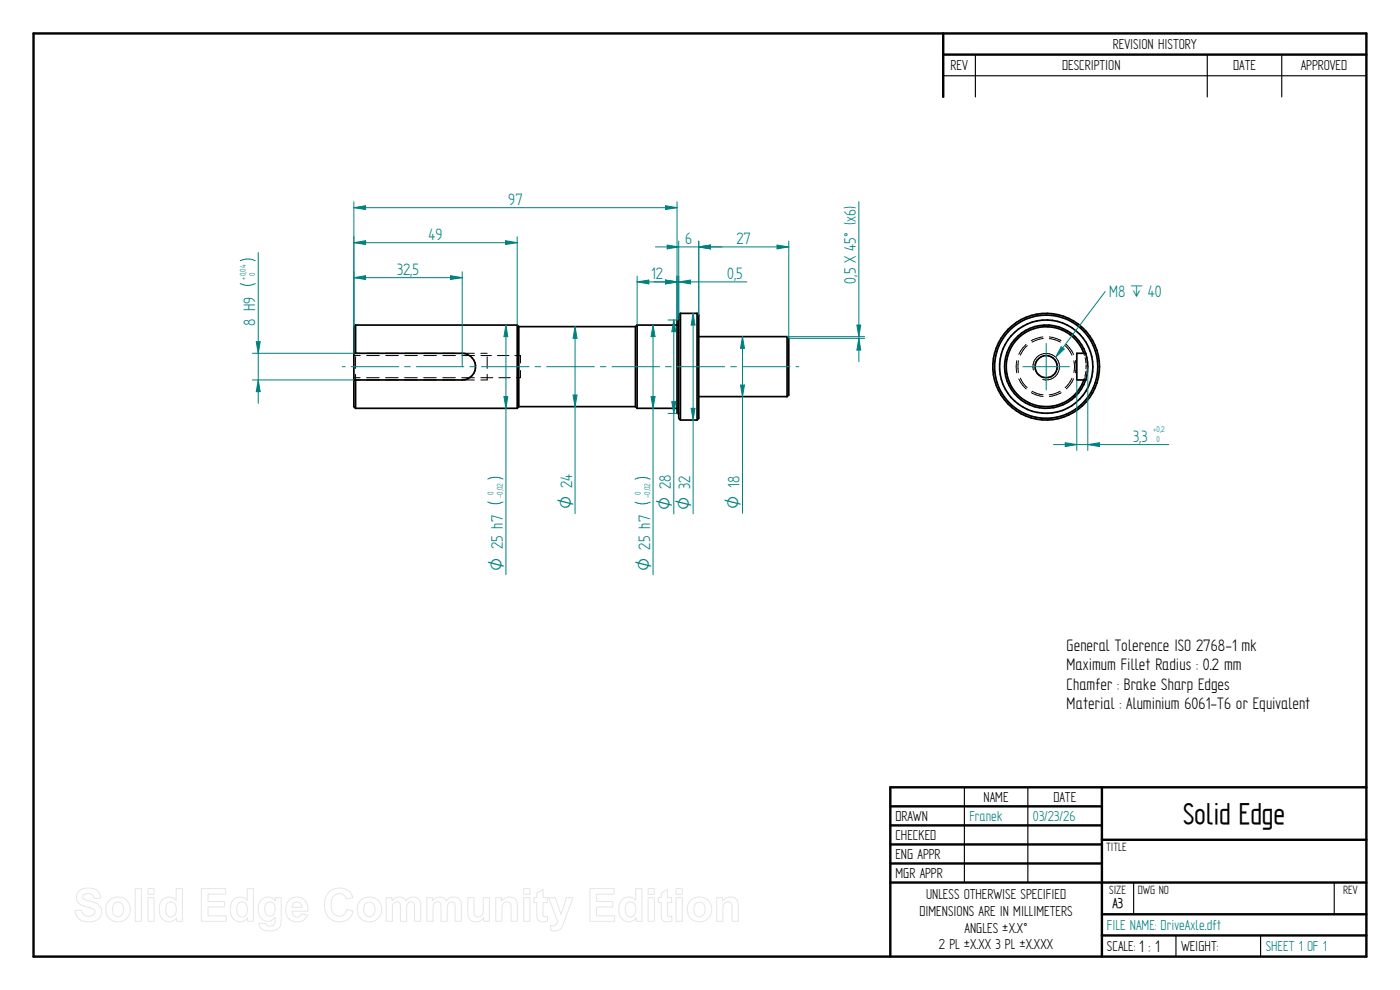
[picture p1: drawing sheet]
<svg xmlns="http://www.w3.org/2000/svg" width="420mm" height="297mm" viewBox="0 0 420 297" stroke-linecap="round" stroke-linejoin="round" font-family="sans-serif">
<g fill="none" stroke="#000" stroke-width=".72">
<path d="M10.1 10h400v277h-400zM283.1 10v19.1M283.1 16.4h127M330.7 236.2v50.8M410.1 236.2h-142.9v50.8M267.2 241.9h63.5M267.2 247.6h63.5M267.2 253.4h63.5M267.2 259.1h63.5M330.7 252h79.4M267.2 264.8h142.9M330.7 274.3h79.4"/>
<path d="M330.7 280.7h79.4"/>
</g>
<path d="M292.7 16.4v12.7M362.3 16.4v12.7M384.7 16.4v12.7M283.1 22.7h127M289.4 236.2v28.6M308.5 236.2v28.6M340.2 264.9v9.4M400.4 264.9v9.4M352.9 280.7v6.3M378.3 280.7v6.3" fill="none" stroke="#000" stroke-width=".34"/>
<g fill="none" stroke="#000" stroke-width=".51">
<path d="M106.7 97.5h48.5M106.7 97.5l-.5 .5v24l.5 .5M106.7 97.5v8.5M155.2 97.5v25M155.2 97.5l.5 .5M155.7 98h35M155.7 98v24M190.7 98v24M191.2 97.5v25M191.2 97.5l-.5 .5M191.2 97.5h12M203.7 96h-.5v28h.5"/>
<path d="M204.2 94h5M204.2 94l-.5 .5v31l.5 .5M204.2 94v32M209.2 94v32M209.2 94l.5 .5v31l-.5 .5M106.2 106h32.5a4 4 0 0 1 4 4 4 4 0 0 1-4 4h-32.5M106.7 114v8.5M209.7 101h26.5M209.7 119h26.5M236.2 101v18M236.2 101l.5 .5v17l-.5 .5M325.3 106a12 12 0 0 0-18.5-5.6 12 12 0 0 0 0 19.2 12 12 0 0 0 18.5-5.6"/>
<path d="M325.8 106h-2.6v8h2.6M325.8 106a12.9 12.9 0 0 1 0 8M325.8 106a12.5 12.5 0 0 0-19.2-6.1 12.5 12.5 0 0 0 0 20.2 12.5 12.5 0 0 0 19.2-6.1M106.7 122.5h48.5M155.7 122l-.5 .5M155.7 122h35M190.7 122l.5 .5M191.2 122.5h12M204.2 126h5"/>
<circle cx="314" cy="110" r="3.3"/>
<circle cx="314" cy="110" r="16"/>
<circle cx="314" cy="110" r="15.5"/>
<circle cx="314" cy="110" r="14"/>
</g>
<g fill="none" stroke="#000" stroke-width=".3">
<path d="M106.2 106.7h1.9M106.2 113.3h1.9M106.2 106h1.9M106.2 114h1.9M106.7 107.1v3.4M106.7 112.3v1.7M110 113.3h3.8M110 106h3.8M110 114h3.8M110.1 106.7h3.7M115.7 113.3h3.8M115.7 106h3.8"/>
<path d="M115.7 114h3.8M115.8 106.7h3.7M121.4 113.3h3.8M121.4 106h3.8M121.4 114h3.8M121.5 106.7h3.8M127.2 113.3h3.7M127.2 106h3.7M127.2 114h3.7M127.2 106.7h3.8M132.9 113.3h3.7M132.9 106h3.7"/>
<path d="M132.9 114h3.7M132.9 106.7h3.8M138.6 113.3h3.8M138.6 106h3.8M138.6 114h3.8M138.6 106.7h3.8M144.3 113.3h3.6M144.3 106h1.9M144.3 106.7h3.2M146.2 112.3v1.7h-1.9M146.2 107.1v3.4M149.3 106.7h3.4"/>
<path d="M149.7 113.3h3.5M154.5 106.7h1.7v2.2M156.2 111.2v2.1h-1.2M305.2 108.2l-.2 1.8 .2 1.9M305.6 108.2v3.6M305.8 113.7l1.2 2 1 1M306.2 113.5l.9 1.5 1.2 1.3M307.9 103.4l-1.6 1.9-.5 1M308.3 103.7l-1.2 1.3-.9 1.6M309.5 117.8l1.5 .7 2 .5M309.7 117.4l2.2 .9 1.1 .1M310.1 111a4 4 0 0 1 3.6-5 4 4 0 0 1 4.3 4.4 4 4 0 0 1-5.1 3.5"/>
<path d="M313 101.1l-2 .5-1.5 .6M313.1 101.6l-1.2 .2-2.2 .9M314.9 101.1l2.1 .5 1.4 .6M314.9 101.6l1.7 .3 1.6 .8M318.2 117.4l-1.6 .7-1.7 .3M318.5 117.8l-1.5 .7-2.1 .5M319.7 103.7l.8 .9 1.2 2M320 103.3l1.7 2 .5 1M321.7 113.5l-1.2 2-.9 .8M322.2 113.7l-1.2 2-1 1M322.3 108.3l.2 1.7-.2 1.8M322.7 108.2l.2 1.8-.1 1.8"/>
<path d="M325.3 106l.1 .6M325.4 113.4l-.1 .6M325.7 112.7h.1M325.7 107.3l.2 1.4M325.8 106l.1 .2M325.8 114h.1M325.9 113.9h.1M325.9 111.4l-.2 1.3M325.9 108.7h.1M326 109.4l-.1 1.3M326 106.5v.2"/>
</g>
<g fill="none" stroke="#008080" stroke-width=".3">
<path d="M76.6 78.2a5.1 5.1 0 0 0-4.5 0M76.6 85.1a4.7 4.7 0 0 1-4.5 0M75.8 114h30.4M75.8 106h30.4M77.5 114l.6 3.5h-1.2zM102.7 110h.9M105.4 110h14.3M121.4 110h1.7M125 110h14.2M141 110h1.7M144.5 110h14.3M160.6 110h1.7"/>
<path d="M164.1 110h14.3M180.2 110h1.7M183.7 110h14.2M199.7 110h1.8M203.2 110h14.3M219.3 110h1.7M222.8 110h14.3M238.9 110h.8M307 110h14M314 103v14"/>
</g>
<path d="M77.5 114l.6 3.5h-1.2z" fill="#008080"/>
<path d="M76.9 102.5h1.2l-.6 3.5z" fill="none" stroke="#008080" stroke-width=".3"/>
<path d="M76.9 102.5h1.2l-.6 3.5z" fill="#008080"/>
<path d="M77.5 75.8v45.2M106.2 83.3l3.5-.6v1.2zM106.2 81.5v24.5M138.7 81.5v28.5" fill="none" stroke="#008080" stroke-width=".3"/>
<path d="M106.2 83.3l3.5-.6v1.2z" fill="#008080"/>
<path d="M135.2 82.7l3.5 .6-3.5 .6z" fill="none" stroke="#008080" stroke-width=".3"/>
<path d="M135.2 82.7l3.5 .6-3.5 .6z" fill="#008080"/>
<path d="M106.2 83.3h32.5M222.2 115.5h1.2l-.6 3.5z" fill="none" stroke="#008080" stroke-width=".3"/>
<path d="M222.2 115.5h1.2l-.6 3.5z" fill="#008080"/>
<path d="M222.8 101l.6 3.5h-1.2z" fill="none" stroke="#008080" stroke-width=".3"/>
<path d="M222.8 101l.6 3.5h-1.2z" fill="#008080"/>
<path d="M208 94l.6 3.5h-1.2zM222.8 101v53" fill="none" stroke="#008080" stroke-width=".3"/>
<path d="M208 94l.6 3.5h-1.2z" fill="#008080"/>
<path d="M207.4 122.5h1.2l-.6 3.5z" fill="none" stroke="#008080" stroke-width=".3"/>
<path d="M207.4 122.5h1.2l-.6 3.5z" fill="#008080"/>
<path d="M200.5 96h2.7M208 94v60.2M200.5 124h2.7M201.6 120.5h1.2l-.6 3.5z" fill="none" stroke="#008080" stroke-width=".3"/>
<path d="M201.6 120.5h1.2l-.6 3.5z" fill="#008080"/>
<path d="M202.2 96l.6 3.5h-1.2z" fill="none" stroke="#008080" stroke-width=".3"/>
<path d="M202.2 96l.6 3.5h-1.2z" fill="#008080"/>
<path d="M196 97.5l.6 3.5h-1.2zM202.2 96v58.2M190.6 143.8a5.1 5.1 0 0 1 4.5 0M190.6 150.7a5.1 5.1 0 0 0 4.5 0" fill="none" stroke="#008080" stroke-width=".3"/>
<path d="M196 97.5l.6 3.5h-1.2z" fill="#008080"/>
<path d="M195.4 119h1.2l-.6 3.5z" fill="none" stroke="#008080" stroke-width=".3"/>
<path d="M195.4 119h1.2l-.6 3.5z" fill="#008080"/>
<path d="M172.6 98l.6 3.5h-1.2zM196 97.5v75" fill="none" stroke="#008080" stroke-width=".3"/>
<path d="M172.6 98l.6 3.5h-1.2z" fill="#008080"/>
<path d="M172 118.5h1.2l-.6 3.5z" fill="none" stroke="#008080" stroke-width=".3"/>
<path d="M172 118.5h1.2l-.6 3.5z" fill="#008080"/>
<path d="M151.8 97.5l.6 3.5h-1.2zM172.6 98v56.1M146.4 150.6a5.2 5.2 0 0 0 4.5 0M146.4 143.7a5.2 5.2 0 0 1 4.5 0" fill="none" stroke="#008080" stroke-width=".3"/>
<path d="M151.8 97.5l.6 3.5h-1.2z" fill="#008080"/>
<path d="M151.2 119h1.2l-.6 3.5z" fill="none" stroke="#008080" stroke-width=".3"/>
<path d="M151.2 119h1.2l-.6 3.5z" fill="#008080"/>
<path d="M151.8 97.5v74.9M191.2 82.8v14.7M199.7 84l3.5 .6-3.5 .6zM203.2 82.8v13.2" fill="none" stroke="#008080" stroke-width=".3"/>
<path d="M199.7 84l3.5 .6-3.5 .6z" fill="#008080"/>
<path d="M191.2 84.6l3.5-.6v1.2z" fill="none" stroke="#008080" stroke-width=".3"/>
<path d="M191.2 84.6l3.5-.6v1.2z" fill="#008080"/>
<path d="M106.2 72.8l3.5-.6v1.2zM106.2 71v27M155.2 71v26.5M191.2 84.6h12" fill="none" stroke="#008080" stroke-width=".3"/>
<path d="M106.2 72.8l3.5-.6v1.2z" fill="#008080"/>
<path d="M151.7 72.2l3.5 .6-3.5 .6z" fill="none" stroke="#008080" stroke-width=".3"/>
<path d="M151.7 72.2l3.5 .6-3.5 .6z" fill="#008080"/>
<path d="M106.2 72.8h49M203.2 82.8v13.2M203.7 82.8v13.2M203.7 84.6l3.5-.6v1.2z" fill="none" stroke="#008080" stroke-width=".3"/>
<path d="M203.7 84.6l3.5-.6v1.2z" fill="#008080"/>
<path d="M199.7 84l3.5 .6-3.5 .6z" fill="none" stroke="#008080" stroke-width=".3"/>
<path d="M199.7 84l3.5 .6-3.5 .6z" fill="#008080"/>
<path d="M200.2 73.5l3.5 .6-3.5 .6zM203.7 72.3v22.2M209.7 72.3v22.2M196.2 84.6h27.9" fill="none" stroke="#008080" stroke-width=".3"/>
<path d="M200.2 73.5l3.5 .6-3.5 .6z" fill="#008080"/>
<path d="M209.7 74.1l3.5-.6v1.2z" fill="none" stroke="#008080" stroke-width=".3"/>
<path d="M209.7 74.1l3.5-.6v1.2z" fill="#008080"/>
<path d="M196.7 74.1h20M209.7 72.3v22.2M233.2 73.5l3.5 .6-3.5 .6zM236.7 72.3v29.2" fill="none" stroke="#008080" stroke-width=".3"/>
<path d="M233.2 73.5l3.5 .6-3.5 .6z" fill="#008080"/>
<path d="M209.7 74.1l3.5-.6v1.2z" fill="none" stroke="#008080" stroke-width=".3"/>
<path d="M209.7 74.1l3.5-.6v1.2z" fill="#008080"/>
<path d="M209.7 74.1h27M331.7 87.5l-14.9 19.7" fill="none" stroke="#008080" stroke-width=".3"/>
<path d="M318.5 104.1l.9 .6-2.6 2.5z" fill="#008080"/>
<path d="M318.5 104.1l.9 .6-2.6 2.5zM323.2 114v21.2M326.5 110v25.2M319.7 132.8l3.5 .6-3.5 .6z" fill="none" stroke="#008080" stroke-width=".3"/>
<path d="M319.7 132.8l3.5 .6-3.5 .6z" fill="#008080"/>
<path d="M326.5 133.4l3.5-.6v1.2z" fill="none" stroke="#008080" stroke-width=".3"/>
<path d="M326.5 133.4l3.5-.6v1.2z" fill="#008080"/>
<path d="M257.2 97.5h1.1l-.5 3.5zM236.2 101h23.3M236.7 101.5h22.8M316.2 133.4h34.6" fill="none" stroke="#008080" stroke-width=".3"/>
<path d="M257.2 97.5h1.1l-.5 3.5z" fill="#008080"/>
<path d="M257.8 101.5l.5 3.5h-1.1z" fill="none" stroke="#008080" stroke-width=".3"/>
<path d="M257.8 101.5l.5 3.5h-1.1z" fill="#008080"/>
<path d="M106.2 62.3l3.5-.6v1.2zM106.2 60.5v37.5M203.2 60.5v35.5M257.8 60.5v48" fill="none" stroke="#008080" stroke-width=".3"/>
<path d="M106.2 62.3l3.5-.6v1.2z" fill="#008080"/>
<path d="M199.7 61.7l3.5 .6-3.5 .6z" fill="none" stroke="#008080" stroke-width=".3"/>
<path d="M199.7 61.7l3.5 .6-3.5 .6z" fill="#008080"/>
<path d="M106.2 62.3h97" fill="none" stroke="#008080" stroke-width=".3"/>
<g fill="none" stroke="#e6e6e6" stroke-width=".3">
<path d="M23.6 267.5a4.7 4.7 0 0 1 6 .1l.4 .9 .2 1-2 .1a1.82 1.82 0 0 0-1.5-1.5 1.82 1.82 0 0 0-1.9 1l.1 .2a3 3 0 0 0 2.6 1.2 3 3 0 0 1 2.8 1.9 3 3 0 0 1-.8 3.4 4.9 4.9 0 0 1-6.3-.7l-.6-1.9 1.8-.2a2.14 2.14 0 0 0 1.9 1.9 2.14 2.14 0 0 0 2.2-1.3 1.42 1.42 0 0 0-1.5-1.2 5.4 5.4 0 0 1-3.7-1.9 2.71 2.71 0 0 1 .3-3zM34.2 271.2a1.72 1.72 0 0 1 2.1-.3 1.72 1.72 0 0 1 .8 1.9 1.75 1.75 0 0 1-1.7 2.3 1.75 1.75 0 0 1-1.7-2.2l.2-1.1zM40.6 266.6h1.8v9.8h-1.8zM44.4 266.6h1.9v1.8h-1.9zM44.4 269.3h1.9v7.1h-1.9zM48.6 270.1a2.83 2.83 0 0 1 4.3 0v-3.5h1.8v9.8h-1.7v-1a2.86 2.86 0 0 1-3.4 1 2.86 2.86 0 0 1-1.8-3l.2-2.2zM50.2 271.1a1.59 1.59 0 0 1 1.8-.3 1.59 1.59 0 0 1 .9 1.6 1.99 1.99 0 0 1-2 2.7 2.83 2.83 0 0 1-.7-4zM60.4 266.6h7.3v1.7h-5.3v2.2h4.9v1.6h-4.9v2.7h5.5v1.6h-7.5zM70 270.1a2.83 2.83 0 0 1 4.2 0v-3.5h1.9v9.8h-1.8v-1a2.86 2.86 0 0 1-3.3 1 2.86 2.86 0 0 1-1.9-3l.2-2.2zM71.5 271.1a1.59 1.59 0 0 1 1.9-.3 1.59 1.59 0 0 1 .8 1.6 1.99 1.99 0 0 1-2 2.7 2.83 2.83 0 0 1-.7-4zM78.3 270.1a2.73 2.73 0 0 1 4.3 .2v-1h1.8v6.4a2.95 2.95 0 0 1-3.4 3.6 2.59 2.59 0 0 1-3.3-2.2l.1-.2 2.1 .3a1.41 1.41 0 0 0 2.3 .3l.3-.9v-1.4a2.76 2.76 0 0 1-3.2 1 2.76 2.76 0 0 1-1.8-2.8l.2-2.2zM79.9 271.1a1.63 1.63 0 0 1 2-.2 1.63 1.63 0 0 1 .7 1.9 1.6 1.6 0 0 1-.9 1.9 1.6 1.6 0 0 1-2-.6l-.2-1.9z"/>
<path d="M86.7 270.1a3.3 3.3 0 0 1 3.8-.7 3.3 3.3 0 0 1 1.9 3.3v.7h-4.7a1.39 1.39 0 0 0 .9 1.7 1.39 1.39 0 0 0 1.8-.9l1.9 .3a3.4 3.4 0 0 1-4.2 1.9 3.4 3.4 0 0 1-2.3-4l.4-1.5zM88.1 271a1.45 1.45 0 0 1 1.7-.3 1.45 1.45 0 0 1 .8 1.5h-2.9zM98.6 267.8a4.3 4.3 0 0 1 7.3 1.5l-1.9 .5a2.33 2.33 0 0 0-2.8-1.6 2.33 2.33 0 0 0-1.8 2.6 3.3 3.3 0 0 0 1.6 4 2.3 2.3 0 0 0 3.1-2l1.9 .6a4.4 4.4 0 0 1-5.2 3.1 4.4 4.4 0 0 1-3.4-4.9l.2-1.9zM109.6 271.2a1.72 1.72 0 0 1 2.1-.3 1.72 1.72 0 0 1 .9 1.9 1.75 1.75 0 0 1-1.7 2.3 1.75 1.75 0 0 1-1.7-2.2l.1-1.1zM115.9 269.3h1.7v1a2.48 2.48 0 0 1 4.2 0 2.43 2.43 0 0 1 2.9-1.1 2.43 2.43 0 0 1 1.6 2.7v4.5h-1.9v-4.1a1.19 1.19 0 0 0-.2-1.3 1.19 1.19 0 0 0-1.3-.3 2.07 2.07 0 0 0-.9 2.3v3.4h-1.8v-3.9a1.5 1.5 0 0 0-.8-1.9 1.47 1.47 0 0 0-1.6 1.9v3.9h-1.9zM128.1 269.3h1.7v1a2.48 2.48 0 0 1 4.2 0 2.43 2.43 0 0 1 2.9-1.1 2.43 2.43 0 0 1 1.6 2.7v4.5h-1.9v-4.1a1.19 1.19 0 0 0-.2-1.3 1.19 1.19 0 0 0-1.3-.3 2.07 2.07 0 0 0-.9 2.3v3.4h-1.8v-3.9a1.5 1.5 0 0 0-.8-1.9 1.47 1.47 0 0 0-1.6 1.9v3.9h-1.9zM140.4 269.3h1.9v3.3a2.2 2.2 0 0 0 .7 2.5 1.69 1.69 0 0 0 1.7-.5 1.69 1.69 0 0 0 .3-1.7v-3.6h1.9v7.1h-1.8v-1.1a2.53 2.53 0 0 1-3 1.2 2.53 2.53 0 0 1-1.7-2.7zM148.8 269.3h1.7v1a2.55 2.55 0 0 1 3.1-1.1 2.55 2.55 0 0 1 1.7 2.8v4.4h-1.9v-3.6a1.65 1.65 0 0 0-.9-2.2 1.61 1.61 0 0 0-1.8 2v3.8h-1.9zM157.2 266.6h1.8v1.8h-1.8zM157.2 269.3h1.8v7.1h-1.8zM161.1 268l1.9-1.1v2.4h1.2v1.5h-1.2v3.3a.73 .73 0 0 0 .2 .9 .73 .73 0 0 0 1-.2l.2 1.5a2.08 2.08 0 0 1-3.2-1l-.1-4.5h-.9v-1.5h.9zM164.7 269.3h2l1.6 5 1.7-5h2l-3 8.1a2.7 2.7 0 0 1-3.7 1.8l-.1-1.5a1.5 1.5 0 0 0 2.1-1.3z"/>
<path d="M177 266.6h7.3v1.7h-5.3v2.2h4.9v1.6h-4.9v2.7h5.5v1.6h-7.5zM186.6 270.1a2.83 2.83 0 0 1 4.2 0v-3.5h1.8v9.8h-1.7v-1a2.86 2.86 0 0 1-3.3 1 2.86 2.86 0 0 1-1.9-3l.2-2.2zM188.1 271.1a1.59 1.59 0 0 1 1.8-.3 1.59 1.59 0 0 1 .9 1.6 1.99 1.99 0 0 1-2 2.7 2.83 2.83 0 0 1-.7-4zM194.5 266.6h1.9v1.8h-1.9zM194.5 269.3h1.9v7.1h-1.9zM198.4 268l1.9-1.1v2.4h1.3v1.5h-1.3v3.3a.73 .73 0 0 0 .3 .9 .73 .73 0 0 0 .9-.2l.2 1.5a2.08 2.08 0 0 1-3.2-1l-.1-4.5h-.8v-1.5h.8zM202.9 266.6h1.9v1.8h-1.9zM202.9 269.3h1.9v7.1h-1.9zM208.7 271.2a1.72 1.72 0 0 1 2.1-.3 1.72 1.72 0 0 1 .8 1.9 1.75 1.75 0 0 1-1.7 2.3 1.75 1.75 0 0 1-1.7-2.2l.2-1.1zM215.1 269.3h1.7v1a2.55 2.55 0 0 1 3.1-1.1 2.55 2.55 0 0 1 1.7 2.8v4.4h-1.9v-3.6a1.65 1.65 0 0 0-.9-2.2 1.61 1.61 0 0 0-1.8 2l-.1 3.8h-1.8z"/>
<circle cx="35.5" cy="272.9" r="3.7"/>
<circle cx="110.9" cy="272.9" r="3.7"/>
<circle cx="210" cy="272.9" r="3.7"/>
</g>
<text font-size="10.1" x="355.1" y="247.2">Solid Edge</text>
<g font-size="5.7">
<text x="320.1" y="195.4">General Tolerence ISO 2768-1 mk</text>
<text x="320.1" y="201.1">Maximum Fillet Radius : 0.2 mm</text>
<text x="320.1" y="206.9">Chamfer : Brake Sharp Edges</text>
<text x="320.1" y="212.7">Material : Aluminium 6061-T6 or Equivalent</text>
</g>
<g font-size="5.6" fill="#008080">
<text x="152.5" y="61.4">97</text>
<text x="128.6" y="71.9">49</text>
<text x="205.6" y="73.2">6</text>
<text x="221" y="73.2">27</text>
<text x="119.2" y="82.4">32,5</text>
<text x="195.4" y="83.7">12</text>
<text x="218.3" y="83.7">0,5</text>
<text x="256.9" y="85.1" transform="rotate(-90 256.9 85.1)">0,5 X 45° (x6)</text>
<text x="332.9" y="89.2">M8 ` 40</text>
<text x="76.6" y="97.7" transform="rotate(-90 76.6 97.7)">8 H9</text>
<text x="340.1" y="132.5">3,3</text>
</g>
<text font-size="5.6" x="341.8" y="285.5">1 : 1</text>
<g font-size="5.4" fill="#008080">
<text x="171.7" y="152.9" transform="rotate(-90 171.7 152.9)">O 24</text>
<text x="201.3" y="153" transform="rotate(-90 201.3 153)">O 28</text>
<text x="207.1" y="153" transform="rotate(-90 207.1 153)">O 32</text>
<text x="221.9" y="152.8" transform="rotate(-90 221.9 152.8)">O 18</text>
<text x="150.9" y="171.2" transform="rotate(-90 150.9 171.2)">O 25 h7</text>
<text x="195.1" y="171.2" transform="rotate(-90 195.1 171.2)">O 25 h7</text>
</g>
<g font-size="4.9">
<text x="334" y="14.6">REVISION HISTORY</text>
<text x="285.3" y="21">REV</text>
<text x="318.8" y="21">DESCRIPTION</text>
<text x="370.1" y="21">DATE</text>
<text x="390.4" y="21">APPROVED</text>
<text x="295.2" y="240.5">NAME</text>
<text x="316.1" y="240.5">DATE</text>
<text x="268.7" y="246.3">DRAWN</text>
<text x="268.7" y="252">CHECKED</text>
<text x="268.7" y="257.7">ENG APPR</text>
<text x="268.7" y="263.4">MGR APPR</text>
<text x="277.9" y="269.9">UNLESS OTHERWISE SPECIFIED</text>
<text x="276" y="274.9">DIMENSIONS ARE IN MILLIMETERS</text>
<text x="289.5" y="279.9">ANGLES ±X.X°</text>
<text x="281.8" y="284.8">2 PL ±X.XX 3 PL ±X.XXX</text>
<text x="332.2" y="285.3">SCALE:</text>
<text x="354.4" y="285.3">WEIGHT:</text>
</g>
<g font-size="4.9" fill="#008080">
<text x="290.9" y="246.3">Franek</text>
<text x="310" y="246.3">03/23/26</text>
<text x="332.2" y="279">FILE NAME: DriveAxle.dft</text>
<text x="379.8" y="285.4">SHEET 1 OF 1</text>
</g>
<text font-size="4.8" x="333.8" y="272.3">A3</text>
<g font-size="4.1">
<text x="332" y="255.3">TITLE</text>
<text x="332.9" y="268.1">SIZE</text>
<text x="341.5" y="268.1">DWG NO</text>
<text x="403.1" y="268.1">REV</text>
</g>
<g font-size="2.8" fill="#008080">
<text x="73.8" y="83.9" transform="rotate(-90 73.8 83.9)">+0,04</text>
<text x="76.6" y="82.9" transform="rotate(-90 76.6 82.9)">0</text>
<text x="346.1" y="129.8">+0,2</text>
<text x="347.1" y="132.5">0</text>
<text x="148.2" y="148.4" transform="rotate(-90 148.2 148.4)">0</text>
<text x="150.9" y="149.4" transform="rotate(-90 150.9 149.4)">-0,02</text>
<text x="192.3" y="148.5" transform="rotate(-90 192.3 148.5)">0</text>
<text x="195.1" y="149.4" transform="rotate(-90 195.1 149.4)">-0,02</text>
</g>
</svg>
